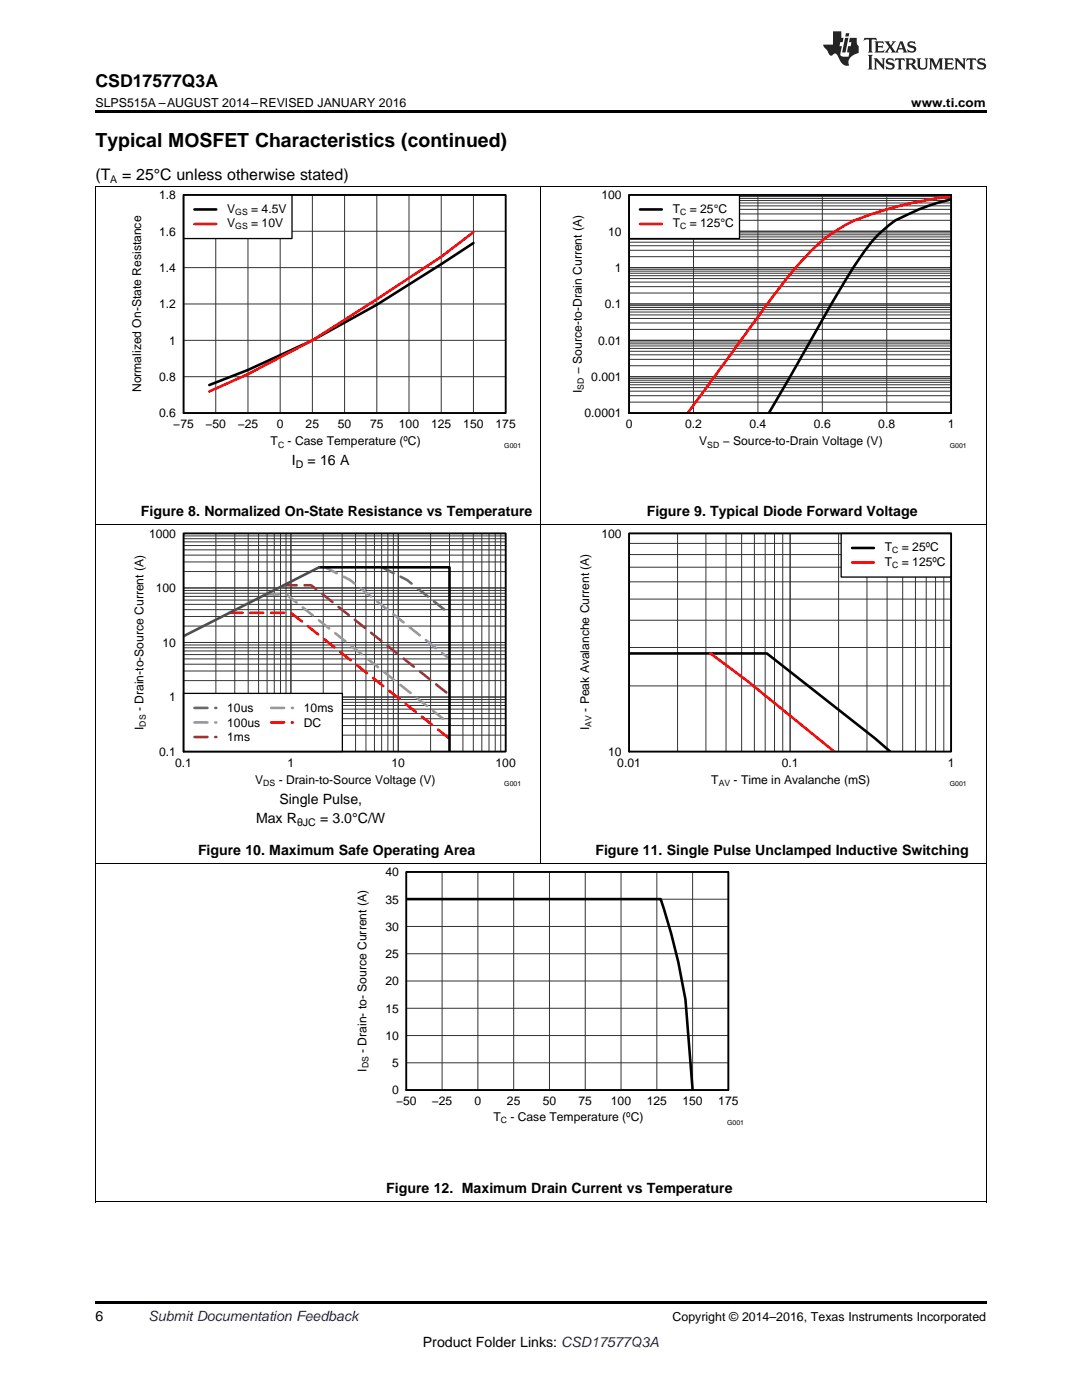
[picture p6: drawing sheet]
<svg xmlns="http://www.w3.org/2000/svg" width="216mm" height="279mm" viewBox="0 0 216 279" stroke-linecap="round" stroke-linejoin="round" font-family="sans-serif">
<path d="M19 239.9h.2zM196.7 239.9h.1zM19 259.7h177.8v.5h-177.8z" fill="#000"/>
<path d="M19.1 104.8v135.1M107.9 104.8v67.6M196.8 104.8v135.1M19 172.3h177.8M19 239.9h177.8" fill="none" stroke="#000" stroke-width=".2"/>
<path d="M36.6 106.5h64.3v43.5h-64.3zM81.1 174h64.2v43.5h-64.2z" fill="none" stroke="#000" stroke-width=".26"/>
<g fill="none" stroke="#333" stroke-width=".2">
<path d="M36.6 106.5h64.3v43.5h-64.3zM36.6 119.8h64.3M36.6 119h64.3M36.6 118.4h64.3M36.6 117.8h64.3M36.6 117.3h64.3M36.6 114.1h64.3M36.6 112.1h64.3M36.6 110.8h64.3M36.6 109.7h64.3M36.6 108.9h64.3M36.6 108.1h64.3"/>
<path d="M36.6 107.5h64.3M36.6 107h64.3M43.1 106.5v43.5M46.8 106.5v43.5M49.5 106.5v43.5M51.6 106.5v43.5M53.3 106.5v43.5M54.7 106.5v43.5M56 106.5v43.5M57.1 106.5v43.5M58 106.5v43.5M64.5 106.5v43.5"/>
<path d="M68.3 106.5v43.5M70.9 106.5v43.5M73 106.5v43.5M74.7 106.5v43.5M76.2 106.5v43.5M77.4 106.5v43.5M78.5 106.5v43.5M79.5 106.5v43.5M85.9 106.5v43.5M89.7 106.5v43.5M92.4 106.5v43.5M94.4 106.5v43.5"/>
<path d="M96.1 106.5v43.5M97.6 106.5v43.5M98.8 106.5v43.5M99.9 106.5v43.5M36.6 139.6h64.3M36.6 139.1h64.3M36.6 135.8h64.3M36.6 133.9h64.3M36.6 132.6h64.3M36.6 131.5h64.3M36.6 130.6h64.3M36.6 129.9h64.3"/>
<path d="M36.6 129.3h64.3M36.6 128.7h64.3M36.6 128.2h64.3M36.6 124.9h64.3M36.6 123h64.3M36.6 121.7h64.3M36.6 120.6h64.3M36.6 146.7h64.3M36.6 144.8h64.3M36.6 143.4h64.3M36.6 142.4h64.3M36.6 141.5h64.3"/>
<path d="M36.6 140.8h64.3M36.6 140.2h64.3M81.1 174h64.2v43.5h-64.2zM81.1 179.5h64.2M88.2 174v43.5M95.4 174v43.5M102.5 174v43.5M109.6 174v43.5M116.8 174v43.5M123.9 174v43.5M131.1 174v43.5M138.2 174v43.5"/>
<path d="M81.1 195.8h64.2M81.1 190.3h64.2M81.1 184.9h64.2M81.1 212.1h64.2M81.1 206.7h64.2M81.1 201.2h64.2"/>
</g>
<path d="M63.7 113.2h26v36.8M81 179.4h50.8a125.9 125.9 0 0 1 5 20.1l1.4 18" fill="none" stroke="#000" stroke-width=".52"/>
<path d="M81.1 174h64.2v43.5h-64.2z" fill="none" stroke="#000" stroke-width=".35"/>
<path d="M76.2 113.2l5 2.5 8.5 6.8" fill="none" stroke="#6e8b3d" stroke-width=".52" stroke-dasharray="2.6 1.6"/>
<path d="M64.9 113.2l5 2.5 19.8 15.8" fill="none" stroke="#7a67ee" stroke-width=".52" stroke-dasharray="2.6 1.6"/>
<path d="M56.6 116.8h5.5l27.6 21.9" fill="none" stroke="#8b5a2b" stroke-width=".52" stroke-dasharray="2.6 1.6"/>
<path d="M53 118.6h4.1l32.6 25.9" fill="none" stroke="#999" stroke-width=".52" stroke-dasharray="2.6 1.6"/>
<path d="M45.8 122.3h12.3l31.6 25.1" fill="none" stroke="#f00" stroke-width=".52" stroke-dasharray="2.6 1.6"/>
<path d="M63.7 113.2l-27.1 13.8" fill="none" stroke="#4d4d4d" stroke-width=".52"/>
<path d="M36.6 138.4h31.7v11.6h-31.7z" fill="#fff"/>
<path d="M125.5 106.5h64.3v43.5h-64.3zM36.6 138.4h31.7v11.6h-31.7z" fill="none" stroke="#000" stroke-width=".26"/>
<path d="M38.8 141.3h4.4" fill="none" stroke="#6e8b3d" stroke-width=".52" stroke-dasharray="2.6 1.6"/>
<path d="M38.8 144.2h4.4" fill="none" stroke="#7a67ee" stroke-width=".52" stroke-dasharray="2.6 1.6"/>
<path d="M38.8 147.1h4.4" fill="none" stroke="#8b5a2b" stroke-width=".52" stroke-dasharray="2.6 1.6"/>
<path d="M54.1 141.3h4.4" fill="none" stroke="#999" stroke-width=".52" stroke-dasharray="2.6 1.6"/>
<path d="M54.1 144.2h4.4" fill="none" stroke="#f00" stroke-width=".52" stroke-dasharray="2.6 1.6"/>
<path d="M36.6 106.5h64.3v43.5h-64.3z" fill="none" stroke="#000" stroke-width=".35"/>
<g fill="none" stroke="#333" stroke-width=".2">
<path d="M125.5 106.5h64.3v43.5h-64.3zM125.5 119.6h64.3M125.5 116.1h64.3M125.5 113.2h64.3M125.5 110.7h64.3M125.5 108.4h64.3M135.2 106.5v43.5M140.9 106.5v43.5M144.9 106.5v43.5M148 106.5v43.5M150.5 106.5v43.5M152.7 106.5v43.5"/>
<path d="M154.5 106.5v43.5M156.2 106.5v43.5M157.7 106.5v43.5M167.3 106.5v43.5M173 106.5v43.5M177 106.5v43.5M180.1 106.5v43.5M182.7 106.5v43.5M184.8 106.5v43.5M186.7 106.5v43.5M188.3 106.5v43.5M125.5 136.9h64.3"/>
<path d="M125.5 129.2h64.3M125.5 123.8h64.3"/>
</g>
<path d="M125.5 130.4h27.5l21.5 16.9 3.2 2.7" fill="none" stroke="#000" stroke-width=".52"/>
<path d="M141.8 130.4l7.3 5.5 17.4 14.1" fill="none" stroke="#f00" stroke-width=".52"/>
<path d="M167.8 106.5h22v8.7h-22z" fill="#fff"/>
<path d="M36.6 38.9h64.3v43.5h-64.3zM167.8 106.5h22v8.7h-22z" fill="none" stroke="#000" stroke-width=".26"/>
<path d="M94.5 48.5l-19.3 12.3-12.9 7.1-12.8 5.9-7.7 3M170 109.4h4.4" fill="none" stroke="#000" stroke-width=".52"/>
<path d="M94.5 46.3l-6.5 4.9-12.8 8.5-12.9 8.2-12.8 6.8-7.7 3.4M170 112.3h4.4" fill="none" stroke="#f00" stroke-width=".52"/>
<path d="M125.5 106.5h64.3v43.5h-64.3z" fill="none" stroke="#000" stroke-width=".35"/>
<path d="M19.1 37.2v67.6M107.9 37.2v67.6M196.8 37.2v67.6M19 104.8h177.8" fill="none" stroke="#000" stroke-width=".2"/>
<g fill="none" stroke="#333" stroke-width=".2">
<path d="M36.6 38.9h64.3v43.5h-64.3zM43.1 38.9v43.5M49.5 38.9v43.5M55.9 38.9v43.5M62.3 38.9v43.5M68.8 38.9v43.5M75.2 38.9v43.5M81.6 38.9v43.5M88 38.9v43.5M94.5 38.9v43.5M36.6 53.4h64.3M36.6 46.2h64.3"/>
<path d="M36.6 75.2h64.3M36.6 67.9h64.3M36.6 60.7h64.3"/>
</g>
<path d="M36.6 38.9h21.7v8.7h-21.7z" fill="#fff"/>
<path d="M36.6 38.9h21.7v8.7h-21.7zM125.5 38.9h64.3v43.5h-64.3z" fill="none" stroke="#000" stroke-width=".26"/>
<path d="M189.8 39.8a43.6 43.6 0 0 0-11.1 4.2 25.5 25.5 0 0 0-7 7.2 193.1 193.1 0 0 0-9.9 16.7l-8.4 14.5M38.8 41.8h4.4" fill="none" stroke="#000" stroke-width=".52"/>
<path d="M189.8 39.2a76.2 76.2 0 0 0-19.3 4.8 33.3 33.3 0 0 0-11.7 9.4l-5.7 7.3-15.9 21.7M38.8 44.7h4.4" fill="none" stroke="#f00" stroke-width=".52"/>
<path d="M36.6 38.9h64.3v43.5h-64.3z" fill="none" stroke="#000" stroke-width=".35"/>
<g fill="none" stroke="#333" stroke-width=".2">
<path d="M125.5 38.9h64.3v43.5h-64.3zM125.5 39.6h64.3M125.5 39.2h64.3M138.4 38.9v43.5M151.2 38.9v43.5M164.1 38.9v43.5M176.9 38.9v43.5M125.5 58.5h64.3M125.5 57.2h64.3M125.5 56.3h64.3M125.5 55.6h64.3M125.5 55h64.3"/>
<path d="M125.5 54.5h64.3M125.5 54.1h64.3M125.5 53.7h64.3M125.5 53.4h64.3M125.5 51.2h64.3M125.5 49.9h64.3M125.5 49h64.3M125.5 48.3h64.3M125.5 47.8h64.3M125.5 47.3h64.3M125.5 46.9h64.3M125.5 46.5h64.3"/>
<path d="M125.5 46.2h64.3M125.5 44h64.3M125.5 42.7h64.3M125.5 41.8h64.3M125.5 41.1h64.3M125.5 40.5h64.3M125.5 40h64.3M125.5 79h64.3M125.5 78.1h64.3M125.5 77.4h64.3M125.5 76.8h64.3M125.5 76.3h64.3"/>
<path d="M125.5 75.9h64.3M125.5 75.5h64.3M125.5 75.2h64.3M125.5 73h64.3M125.5 71.7h64.3M125.5 70.8h64.3M125.5 70.1h64.3M125.5 69.5h64.3M125.5 69h64.3M125.5 68.6h64.3M125.5 68.3h64.3M125.5 67.9h64.3"/>
<path d="M125.5 65.7h64.3M125.5 64.5h64.3M125.5 63.6h64.3M125.5 62.8h64.3M125.5 62.3h64.3M125.5 61.8h64.3M125.5 61.4h64.3M125.5 61h64.3M125.5 60.7h64.3M125.5 80.3h64.3"/>
</g>
<path d="M125.5 38.9h22.1v8.7h-22.1z" fill="#fff"/>
<path d="M125.5 38.9h22.1v8.7h-22.1z" fill="none" stroke="#000" stroke-width=".26"/>
<path d="M127.7 41.8h4.4" fill="none" stroke="#000" stroke-width=".52"/>
<path d="M127.7 44.7h4.4" fill="none" stroke="#f00" stroke-width=".52"/>
<path d="M125.5 38.9h64.3v43.5h-64.3z" fill="none" stroke="#000" stroke-width=".35"/>
<path d="M19 37.2h177.8" fill="none" stroke="#000" stroke-width=".2"/>
<path d="M19 22h177.8v.5h-177.8z" fill="#000"/>
<g fill="#231f20">
<path d="M172.5 7.6l-.1 .5 .4-.2h.6v.1v2.1l-.2 .4h.9l-.2-.4v-2.1l.1-.1h.5l.5 .2-.2-.5zM174.5 8.3l.2 .3v1.5l-.2 .4h1.8l.2-.6a1.04 1.04 0 0 1-1.3 .2v-.7h.6l.3 .2v-.6l-.3 .2h-.6v-.6l.8-.1 .4 .3-.2-.5zM176.5 8.3l.9 1.1-.9 1.1h.8l-.2-.2 .4-.7 .5 .7-.2 .2h1.5l-.2-.2 .2-.4h.9l.1 .4-.2 .2h1l-.3-.3-.7-1.9h-.5l-.9 2-.8-1 .9-1h-.8l.1 .3-.4 .5-.3-.6 .1-.2zM179.7 8.6l.4 1h-.7zM181.3 8.4a.63 .63 0 0 0-.2 .7 .63 .63 0 0 0 .6 .4l.6 .2 .1 .2a.75 .75 0 0 1-.7 .4 .75 .75 0 0 1-.6-.5l.1 .7 .1-.1a1.11 1.11 0 0 0 1.5-.6 1.13 1.13 0 0 0-1.2-.8l-.1-.4a1.04 1.04 0 0 1 1.2 .2l-.2-.5-.2 .1-.4-.2zM173.2 10.9l.2 .4v2.2l-.2 .4h1l-.3-.4v-2.2l.3-.4zM174.3 11.6l.3 .4v1.5l-.3 .4h.8l-.2-.4v-1.3l1.5 1.7v-1.9l.2-.4h-.7l.2 .4v.9l-1.1-1.3zM177 11.8a.62 .62 0 0 0-.2 .7 .62 .62 0 0 0 .6 .4l.6 .1 .1 .3a.76 .76 0 0 1-.7 .3 .76 .76 0 0 1-.7-.4l.2 .7 .1-.1a1.11 1.11 0 0 0 1.5-.6 1.13 1.13 0 0 0-1.2-.8l-.1-.4a1.04 1.04 0 0 1 1.2 .2l-.2-.6-.2 .1-.5-.1zM178.7 11.6l-.2 .6a.61 .61 0 0 1 .8-.3v1.6l-.2 .4h.9l-.2-.4v-1.6a.63 .63 0 0 1 .7 .3l-.1-.6zM180.6 11.6l.3 .4v1.5l-.3 .4h1l-.2-.2-.1-.8 .6 .2a.76 .76 0 0 0 1.2 .7l-1-1a.58 .58 0 0 0 .6-.5 .58 .58 0 0 0-.5-.6zM181.4 11.9h.1a.45 .45 0 0 1 .5 .1 .45 .45 0 0 1 .1 .5l-.8 .2zM182.9 11.6l.2 .2a2.17 2.17 0 0 0 .3 1.9 .99 .99 0 0 0 1.6-.6v-1.1l.2-.4h-.7l.2 .2a1.92 1.92 0 0 1-.2 1.8 .6 .6 0 0 1-.9-.5v-1.1l.2-.4zM185.4 11.6l.2 .4v1.5l-.2 .4h.7l-.2-.4v-1.4l.8 1.8 .8-1.8v1.4l-.2 .4h.9l-.2-.4v-1.5l.2-.4h-.8l-.6 1.5-.6-1.5zM188.4 11.6l.2 .4v1.5l-.2 .4h1.8l.1-.6a1.04 1.04 0 0 1-1.2 .1v-.6h.5l.4 .2v-.6l-.4 .2h-.5v-.7h.8l.3 .3-.1-.6zM190.5 11.6l.2 .4v1.5l-.2 .4h.7l-.2-.4v-1.3l1.5 1.7v-1.9l.2-.4h-.7l.2 .4v.9l-1.1-1.3zM192.9 11.6l-.1 .6a.61 .61 0 0 1 .7-.3l.1 1.6-.3 .4h1l-.3-.4 .1-1.6a.63 .63 0 0 1 .7 .3l-.1-.6zM195.2 11.8a.62 .62 0 0 0-.2 .7 .62 .62 0 0 0 .6 .4l.6 .1 .1 .3a.76 .76 0 0 1-.7 .3 .76 .76 0 0 1-.6-.4l.1 .7 .1-.1a1.11 1.11 0 0 0 1.6-.6 1.13 1.13 0 0 0-1.3-.8l-.1-.4a1.04 1.04 0 0 1 1.2 .2l-.1-.6-.2 .1-.5-.1z"/>
<path d="M166.2 6.3v2.6h-1.9v.4l.8 .9a.91 .91 0 0 0 1 .8 .56 .56 0 0 1 .5-.3 .56 .56 0 0 1 .5 .3l.4 .8a1.53 1.53 0 0 0 1.9 1.2 1.54 1.54 0 0 1 1-2.1l.9-.3v-1.4a1.52 1.52 0 0 1-.4-1.6h-1.3l-.2 .8h.5l-.2 .8h-.5l-.1 1v.2l.4 .1-.2 .8a1.93 1.93 0 0 1-1.6-.3l.3-1.8h-.5l.2-.8h.4l.2-.8h-.4v-1.3zM168.6 7.6l-.6 2.9h.7l.6-2.9zM168.8 6.6l-.1 .7h.6l.2-.7z"/>
</g>
<text font-size="3.9" x="19" y="29.3">Typical MOSFET Characteristics (continued)</text>
<text font-size="3.5" x="19" y="17.3">CSD17577Q3A</text>
<g font-size="3.2">
<text x="19" y="36">(T</text>
<text x="24.4" y="36">= 25°C unless otherwise stated)</text>
</g>
<g font-size="2.8">
<text x="58.2" y="92.8">I</text>
<text x="61.4" y="92.8">= 16 A</text>
<text x="28.1" y="103">Figure 8. Normalized On-State Resistance vs Temperature</text>
<text x="129" y="103">Figure 9. Typical Diode Forward Voltage</text>
<text x="55.7" y="160.4">Single Pulse,</text>
<text x="51.1" y="164.3">Max R</text>
<text x="63.9" y="164.3">= 3.0°C/W</text>
<text x="39.5" y="170.6">Figure 10. Maximum Safe Operating Area</text>
<text x="118.8" y="170.6">Figure 11. Single Pulse Unclamped Inductive Switching</text>
<text x="77.1" y="238.2">Figure 12. Maximum Drain Current vs Temperature</text>
<text x="19" y="263.6">6</text>
<text x="84.4" y="268.9">Product Folder Links: CSD17577Q3A</text>
</g>
<text font-size="2.8" fill="#0000c8" x="29.6" y="263.6">Submit Documentation Feedback</text>
<g font-size="2.5">
<text x="19" y="21.4">SLPS515A –AUGUST 2014–REVISED JANUARY 2016</text>
<text x="181.8" y="21.4">www.ti.com</text>
<text x="134.2" y="263.6">Copyright © 2014–2016, Texas Instruments Incorporated</text>
</g>
<g font-size="2.4">
<text x="31.8" y="39.8">1.8</text>
<text x="120" y="39.8">100</text>
<text x="31.8" y="47">1.6</text>
<text x="45.3" y="42.4">V</text>
<text x="45.3" y="45.3">V</text>
<text x="50.1" y="42.4">= 4.5V</text>
<text x="50.1" y="45.3">= 10V</text>
<text x="121.3" y="47">10</text>
<text x="134.2" y="42.5">T</text>
<text x="134.2" y="45.4">T</text>
<text x="137.6" y="42.5">= 25°C</text>
<text x="137.6" y="45.4">= 125°C</text>
<text x="31.8" y="54.3">1.4</text>
<text x="122.7" y="54.3">1</text>
<text x="31.8" y="61.5">1.2</text>
<text x="120.7" y="61.5">0.1</text>
<text x="33.8" y="68.8">1</text>
<text x="119.3" y="68.8">0.01</text>
<text x="31.8" y="76">0.8</text>
<text x="116.1" y="74.7" transform="rotate(-90 116.1 74.7)">− Source-to-Drain Current (A)</text>
<text x="118" y="76">0.001</text>
<text x="28.2" y="78.3" transform="rotate(-90 28.2 78.3)">Normalized On-State Resistance</text>
<text x="31.8" y="83.3">0.6</text>
<text x="116.1" y="78.4" transform="rotate(-90 116.1 78.4)">I</text>
<text x="116.6" y="83.3">0.0001</text>
<text x="34.6" y="85.4">−75</text>
<text x="41" y="85.4">−50</text>
<text x="47.4" y="85.4">−25</text>
<text x="54" y="88.9">T</text>
<text x="55.2" y="85.4">0</text>
<text x="57.4" y="88.9">- Case Temperature (ºC)</text>
<text x="61" y="85.4">25</text>
<text x="67.4" y="85.4">50</text>
<text x="73.8" y="85.4">75</text>
<text x="79.6" y="85.4">100</text>
<text x="86" y="85.4">125</text>
<text x="92.5" y="85.4">150</text>
<text x="98.9" y="85.4">175</text>
<text x="124.9" y="85.4">0</text>
<text x="136.7" y="85.4">0.2</text>
<text x="139.5" y="88.9">V</text>
<text x="144.2" y="88.9">− Source-to-Drain Voltage (V)</text>
<text x="149.6" y="85.4">0.4</text>
<text x="162.4" y="85.4">0.6</text>
<text x="175.3" y="85.4">0.8</text>
<text x="189.1" y="85.4">1</text>
<text x="29.8" y="107.3">1000</text>
<text x="120" y="107.3">100</text>
<text x="176.6" y="110">T</text>
<text x="176.6" y="112.9">T</text>
<text x="180" y="110">= 25ºC</text>
<text x="180" y="112.9">= 125ºC</text>
<text x="31.1" y="118.2">100</text>
<text x="32.4" y="129.1">10</text>
<text x="28.7" y="141.9" transform="rotate(-90 28.7 141.9)">- Drain-to-Source Current (A)</text>
<text x="33.8" y="140">1</text>
<text x="45.3" y="142.2">10us</text>
<text x="60.6" y="142.2">10ms</text>
<text x="117.6" y="142.1" transform="rotate(-90 117.6 142.1)">- Peak Avalanche Current (A)</text>
<text x="28.7" y="145.7" transform="rotate(-90 28.7 145.7)">I</text>
<text x="45.3" y="145.1">100us</text>
<text x="45.3" y="148">1ms</text>
<text x="60.6" y="145.1">DC</text>
<text x="117.6" y="145.7" transform="rotate(-90 117.6 145.7)">I</text>
<text x="31.8" y="150.9">0.1</text>
<text x="34.9" y="153">0.1</text>
<text x="57.4" y="153">1</text>
<text x="78.1" y="153">10</text>
<text x="98.9" y="153">100</text>
<text x="121.3" y="150.9">10</text>
<text x="123.2" y="153">0.01</text>
<text x="156" y="153">0.1</text>
<text x="189.1" y="153">1</text>
<text x="50.9" y="156.4">V</text>
<text x="55.6" y="156.4">- Drain-to-Source Voltage (V)</text>
<text x="141.9" y="156.5">T</text>
<text x="146.4" y="156.5">- Time in Avalanche (mS)</text>
<text x="76.9" y="174.9">40</text>
<text x="76.9" y="185.8">30</text>
<text x="76.9" y="180.3">35</text>
<text x="76.9" y="191.2">25</text>
<text x="76.9" y="196.7">20</text>
<text x="76.9" y="202.1">15</text>
<text x="76.9" y="207.5">10</text>
<text x="73.1" y="213.9" transform="rotate(-90 73.1 213.9)">I</text>
<text x="73.1" y="210.2" transform="rotate(-90 73.1 210.2)">- Drain- to- Source Current (A)</text>
<text x="78.2" y="213">5</text>
<text x="78.2" y="218.4">0</text>
<text x="79" y="220.5">−50</text>
<text x="86.2" y="220.5">−25</text>
<text x="94.7" y="220.5">0</text>
<text x="101.2" y="220.5">25</text>
<text x="108.3" y="220.5">50</text>
<text x="115.4" y="220.5">75</text>
<text x="121.9" y="220.5">100</text>
<text x="129" y="220.5">125</text>
<text x="136.2" y="220.5">150</text>
<text x="143.3" y="220.5">175</text>
<text x="98.4" y="223.8">T</text>
<text x="101.8" y="223.8">- Case Temperature (ºC)</text>
</g>
<g font-size="2.1">
<text x="22" y="36.6">A</text>
<text x="59" y="93.4">D</text>
<text x="59.3" y="164.8">θJC</text>
</g>
<g font-size="1.7">
<text x="46.9" y="42.9">GS</text>
<text x="46.9" y="45.8">GS</text>
<text x="135.7" y="42.9">C</text>
<text x="135.7" y="45.8">C</text>
<text x="116.5" y="77.8" transform="rotate(-90 116.5 77.8)">SD</text>
<text x="55.5" y="89.3">C</text>
<text x="141.1" y="89.3">SD</text>
<text x="178" y="110.5">C</text>
<text x="178" y="113.4">C</text>
<text x="29.1" y="145" transform="rotate(-90 29.1 145)">DS</text>
<text x="118" y="145" transform="rotate(-90 118 145)">AV</text>
<text x="52.5" y="156.9">DS</text>
<text x="143.4" y="156.9">AV</text>
<text x="73.6" y="213.2" transform="rotate(-90 73.6 213.2)">DS</text>
<text x="99.9" y="224.2">C</text>
</g>
<g font-size="1.4">
<text x="100.6" y="89.3">G001</text>
<text x="189.5" y="89.3">G001</text>
<text x="100.6" y="156.9">G001</text>
<text x="189.5" y="156.9">G001</text>
<text x="145.1" y="224.5">G001</text>
</g>
</svg>
